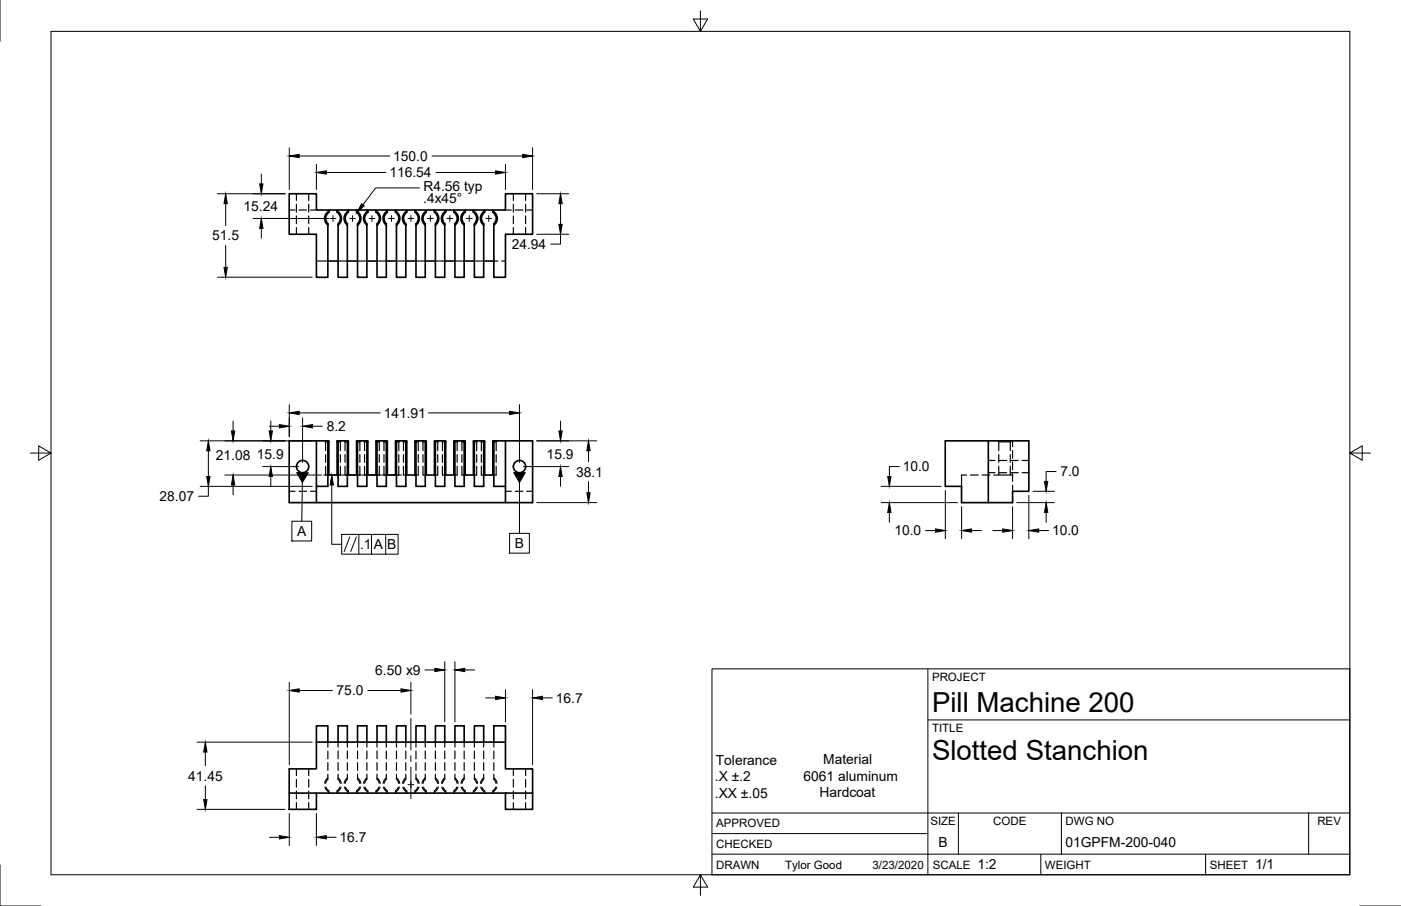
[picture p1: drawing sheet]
<svg xmlns="http://www.w3.org/2000/svg" width="432mm" height="279mm" viewBox="0 0 432 279" stroke-linecap="round" stroke-linejoin="round" font-family="sans-serif">
<!-- layer: Visible -->
<g fill="none" stroke="#000" stroke-width=".51">
<path d="M101.4 65.1v.2a2.52 2.52 0 0 0-.3 3.7M101.4 65.1v-.3h-3.9v-5h-8.4v12.4h8.4v13.3h3.5v-16.5M101.4 64.8h2.5M101.4 65.1a2.59 2.59 0 0 0-.3 4.3M103.9 65.1v-.3h3.5v.3M103.9 65.1v.2a2.48 2.48 0 0 1 .3 3.7M103.9 65.1a2.59 2.59 0 0 1 .3 4.3M104.2 69v16.5h2.9v-16.5M107.4 65.1v.2a2.5 2.5 0 0 0-.3 3.7M107.4 64.8h2.5M107.4 65.1a2.59 2.59 0 0 0-.3 4.3M109.9 65.1a2.59 2.59 0 0 1 .3 4.3"/>
<path d="M109.9 65.1v-.3h3.5v.7M109.9 65.1v.2a2.69 2.69 0 0 1 .3 3.9v.2M113.1 69v16.5h-2.9v-16.1M113.4 64.8h2.5M113.4 65.1a2.59 2.59 0 0 0-.3 4.3M113.4 65.5a2.28 2.28 0 0 0-.3 3.5M115.9 65.1v-.3h3.5v.3M115.9 65.1v.2a2.67 2.67 0 0 1 .3 3.9v.2M115.9 65.1a2.59 2.59 0 0 1 .3 4.3M116.2 69.4v16.1h2.9v-16.1M119.4 65.1v.2a2.71 2.71 0 0 0-.3 3.9v.2M119.4 64.8h2.5"/>
<path d="M119.4 65.1a2.59 2.59 0 0 0-.3 4.3M121.9 65.1a2.59 2.59 0 0 1 .3 4.3M121.9 65.1v.2a2.69 2.69 0 0 1 .3 3.9v.2M121.9 64.8h3.5v.5a2.73 2.73 0 0 0-.3 3.9v.2M121.9 64.8v.3M122.2 69.4v16.1h2.9v-16.1M125.4 64.8h2.5M125.4 65.1a2.59 2.59 0 0 0-.3 4.3M127.9 65.1v.2a2.67 2.67 0 0 1 .3 3.9v.2M127.9 64.8h3.5v.5a2.71 2.71 0 0 0-.3 3.9v.2M127.9 64.8v.3M127.9 65.1a2.59 2.59 0 0 1 .3 4.3"/>
<path d="M128.2 69.4v16.1h2.9v-16.1M131.4 64.8h2.5M131.4 65.1a2.59 2.59 0 0 0-.3 4.3M133.9 65.1a2.59 2.59 0 0 1 .3 4.3M133.9 65.1v.2a2.69 2.69 0 0 1 .3 3.9v.2M133.9 64.8h3.5v.5a2.73 2.73 0 0 0-.3 3.9v.2M133.9 64.8v.3M134.2 69.4v16.1h2.9v-16.1M137.4 64.8h2.5M137.4 65.1a2.59 2.59 0 0 0-.3 4.3M139.9 65.1v.2a2.67 2.67 0 0 1 .3 3.9v.2M139.9 64.8h3.5v.5a2.71 2.71 0 0 0-.3 3.9v.2"/>
<path d="M139.9 64.8v.3M139.9 65.1a2.59 2.59 0 0 1 .3 4.3M140.2 69.4v16.1h2.9v-16.1M143.4 64.8h2.5M143.4 65.1a2.59 2.59 0 0 0-.3 4.3M145.9 65.5a2.28 2.28 0 0 1 .3 3.5M145.9 65.1a2.59 2.59 0 0 1 .3 4.3M145.9 64.8v.7M145.9 64.8h3.5v.5a2.73 2.73 0 0 0-.3 3.9v.2M146.2 69v16.5h2.9v-16.1M149.4 64.8h2.5M149.4 65.1a2.59 2.59 0 0 0-.3 4.3"/>
<path d="M151.9 65.5v-.7h3.9v-5h8.3v12.4h-8.3v13.3h-3.6v-16.5M151.9 65.5a2.28 2.28 0 0 1 .3 3.5M151.9 65.1a2.59 2.59 0 0 1 .3 4.3M101 80.5h3.2M107.1 80.5h3.1M113.1 80.5h3.1M119.1 80.5h3.1M125.1 80.5h3.1M131.1 80.5h3.1M137.1 80.5h3.1M143.1 80.5h3.1M149.1 80.5h3.1"/>
<path d="M97.5 136v14h3.5v-14M101 136h.4v.3M101 136h-11.9v19h8.4M101 136.3h.4M101.4 136.3v10.2M103.9 136.3v10.2M104.2 136v14h2.9v-14M107.1 136h.3v.3M107.1 136h-3.2v.3h.3M107.1 136.3h.3M107.4 136.3v10.2M109.9 136.3v10.2"/>
<path d="M110.2 136v14h2.9v-14M113.1 136h.3v.3M113.1 136h-3.2v.3h.3M113.1 136.3h.3M113.4 136.3v10.2M115.9 136.3v10.2M116.2 136v14h2.9v-14M119.1 136h.3v.3M119.1 136h-3.2v.3h.3M119.1 136.3h.3M119.4 136.3v10.2M121.9 136.3v10.2"/>
<path d="M122.2 136h-.3v.3h.3M122.2 136h3.2v.3M122.2 136v14h2.9v-14M125.1 136.3h.3M125.4 136.3v10.2M127.9 136.3v10.2M128.2 136h-.3v.3h.3M128.2 136h3.2v.3M128.2 136v14h2.9v-14M131.1 136.3h.3v10.2M133.9 136.3v10.2M134.2 136h-.3v.3h.3"/>
<path d="M134.2 136h3.2v.3M134.2 136v14h2.9v-14M137.1 136.3h.3M137.4 136.3v10.2M139.9 136.3v10.2M140.2 136h-.3v.3h.3M140.2 136h3.2v.3M140.2 136v14h2.9v-14M143.1 136.3h.3M143.4 136.3v10.2M145.9 136.3v10.2M146.2 136h-.3v.3h.3"/>
<path d="M146.2 136h3.2v.3M146.2 136v14h2.9v-14M149.1 136.3h.3M149.4 136.3v10.2M151.9 136.3v10.2M152.2 136h-.3v.3h.3M155.8 136v14M291.3 136h25.8v15.5h-5v3.5h-15.7v-5h-5.1zM304.6 136v19M97.5 150v5h58.3v-5M101 146.5h3.2M107.1 146.5h3.1"/>
<path d="M113.1 146.5h3.1M119.1 146.5h3.1M125.1 146.5h3.1M131.1 146.5h3.1M137.1 146.5h3.1M143.1 146.5h3.1M149.1 146.5h3.1M155.8 150h-3.6v-14h11.9v19h-8.3M97.5 228.9v-5.1h3.5v5.1M97.5 228.9v8.2h-8.4v7.5M97.5 228.9h58.3M104.2 228.9v-5.1h2.9v5.1"/>
<path d="M110.2 228.9v-5.1h2.9v5.1M116.2 228.9v-5.1h2.9v5.1M122.2 228.9v-5.1h2.9v5.1M128.2 228.9v-5.1h2.9v5.1M134.2 228.9v-5.1h2.9v5.1M140.2 228.9v-5.1h2.9v5.1M146.2 228.9v-5.1h2.9v5.1M152.2 228.9v-5.1h3.6v5.1M155.8 228.9v8.2h8.3v7.5M89.1 244.6h8.4v5h-8.4zM97.5 244.6h58.3M155.8 244.6h8.3v5h-8.3z"/>
<circle cx="93.3" cy="143.9" r="1.89"/>
<circle cx="160.1" cy="143.9" r="1.89"/>
</g>
<!-- layer: Hidden -->
<g fill="none" stroke="#000" stroke-width=".36">
<path d="M91.4 59.8v2M95.1 59.8v2M158.2 59.8v2M162 59.8v2M89.1 64.8h1.8M91.4 63v2.4M91.4 66.6v2.4M91.4 70.2v2M92.1 64.8h2.4M95.1 63v2.4M95.1 66.6v2.4M95.1 70.2v2"/>
<path d="M95.7 64.8h1.8M155.8 64.8h1.8M158.2 63v2.4M158.2 66.6v2.4M158.2 70.2v2M158.8 64.8h2.4M162 63v2.4M162 66.6v2.4M162 70.2v2M162.3 64.8h1.8M97.5 80.5h3.5M104.2 80.5h2.9"/>
<path d="M110.2 80.5h2.9M116.2 80.5h2.9M122.2 80.5h2.9M128.2 80.5h2.9M134.2 80.5h2.9M140.2 80.5h2.9M146.2 80.5h2.9M152.2 80.5h1.2M154.6 80.5h1.2M100 136l.4 .3M100.4 136.3h.6M100.4 136.3v2.7"/>
<path d="M104.2 136.3h.7M104.9 136.3v2.7M105.2 136l-.3 .3M106 136l.3 .3M106.3 136.3h.8M106.3 136.3v2.7M110.2 136.3h.7M110.9 136.3v2.7M111.2 136l-.3 .3M112 136l.4 .3M112.4 136.3h.7M112.4 136.3v2.7"/>
<path d="M116.2 136.3h.7M116.9 136.3v2.7M117.2 136l-.3 .3M118 136l.3 .3M118.3 136.3h.8M118.3 136.3v2.7M122.2 136.3h.7M122.9 136.3v2.7M123.2 136l-.3 .3M124 136l.4 .3M124.4 136.3h.7M124.4 136.3v2.7"/>
<path d="M128.2 136.3h.7M128.9 136.3v2.7M129.2 136l-.3 .3M130 136l.4 .3M130.4 136.3h.7M130.4 136.3v2.7M134.2 136.3h.7M134.9 136.3v2.7M135.2 136l-.3 .3M136 136l.4 .3M136.4 136.3h.7M136.4 136.3v2.7"/>
<path d="M140.2 136.3h.7M140.9 136.3v2.7M141.2 136l-.3 .3M142 136l.4 .3M142.4 136.3h.7M142.4 136.3v2.7M146.2 136.3h.7M146.9 136.3v2.7M147.2 136l-.3 .3M148 136l.4 .3M148.4 136.3h.7M148.4 136.3v2.7"/>
<path d="M152.2 136.3h.7M152.9 136.3v2.7M153.2 136l-.3 .3M307.4 136l.4 .3M307.8 136.3v2.7M311.4 136.3v2.7M311.7 136l-.3 .3h-3.6M312.1 136v1.7M312.1 138.9v2.4M89.1 151.5h1.8M92.1 151.5h2.4M95.7 151.5h1.8"/>
<path d="M100.4 143.8v2.7h.6M100.4 140.2v2.4M104.9 143.8v2.7h-.7M104.9 140.2v2.4M106.3 143.8v2.7h.8M106.3 140.2v2.4M110.9 143.8v2.7h-.7M110.9 140.2v2.4M112.4 143.8v2.7h.7M112.4 140.2v2.4M116.9 143.8v2.7h-.7M116.9 140.2v2.4"/>
<path d="M118.3 143.8v2.7h.8M118.3 140.2v2.4M122.9 143.8v2.7h-.7M122.9 140.2v2.4M124.4 143.8v2.7h.7M124.4 140.2v2.4M128.9 143.8v2.7h-.7M128.9 140.2v2.4M130.4 143.8v2.7h.7M130.4 140.2v2.4M134.9 143.8v2.7h-.7M134.9 140.2v2.4"/>
<path d="M136.4 143.8v2.7h.7M136.4 140.2v2.4M140.9 143.8v2.7h-.7M140.9 140.2v2.4M142.4 143.8v2.7h.7M142.4 140.2v2.4M146.9 143.8v2.7h-.7M146.9 140.2v2.4M148.4 143.8v2.7h.7M148.4 140.2v2.4M152.9 143.8v2.7h-.7M152.9 140.2v2.4"/>
<path d="M155.8 151.5h1.8M158.8 151.5h2.4M162.3 151.5h1.8M297.9 146.5h-1.5v3.5M299.1 146.5h2.4M302.7 146.5h2.4M304.6 142h2.1M304.6 145.8h2.1M307.8 143.8v2.7h-1.5M307.8 146.5h4.3M307.8 140.2v2.4M307.9 142h2.4"/>
<path d="M307.9 145.8h2.4M311.4 140.2v2.4M311.4 143.8v2.7M311.4 142h2.4M311.4 145.8h2.4M312.1 142.5v2.4M312.1 146.1v2.4M312.1 149.6v2.4M312.1 153.2v1.8M315 142h2.1M315 145.8h2.1M91.4 237.1v2.1"/>
<path d="M95.1 237.1v2.1M101 239.9l-.5 .6-.4 1.1M101 238.8v1.5l-.6 1.3M101 228.9v1.5M101 231.6v2.4M101 235.2v2.4M104.2 239.9l.6 .6 .4 1.1M104.2 238.8v1.5l.7 1.3M104.2 228.9v1.5M104.2 231.6v2.4M104.2 235.2v2.4M107.1 239.9l-.6 .6-.4 1.1"/>
<path d="M107.1 238.8v1.5l-.7 1.3M107.1 228.9v1.5M107.1 231.6v2.4M107.1 235.2v2.4M110.2 239.9l.6 .6 .4 1.1M110.2 238.8v1.5l.7 1.3M110.2 228.9v1.5M110.2 231.6v2.4M110.2 235.2v2.4M113.1 239.9l-.6 .6-.4 1.1M113.1 238.8v1.5l-.7 1.3M113.1 228.9v1.5"/>
<path d="M113.1 231.6v2.4M113.1 235.2v2.4M116.2 239.9l.6 .6 .4 1.1M116.2 238.8v1.5l.7 1.3M116.2 228.9v1.5M116.2 231.6v2.4M116.2 235.2v2.4M119.1 239.9l-.6 .6-.4 1.1M119.1 238.8v1.5l-.7 1.3M119.1 228.9v1.5M119.1 231.6v2.4M119.1 235.2v2.4"/>
<path d="M122.2 239.9l.6 .6 .4 1.1M122.2 238.8v1.5l.7 1.3M122.2 228.9v1.5M122.2 231.6v2.4M122.2 235.2v2.4M125.1 239.9l-.6 .6-.4 1.1M125.1 238.8v1.5l-.7 1.3M125.1 228.9v1.5M125.1 231.6v2.4M125.1 235.2v2.4M128.2 239.9l.6 .6 .4 1.1M128.2 238.8v1.5l.7 1.3"/>
<path d="M128.2 228.9v1.5M128.2 231.6v2.4M128.2 235.2v2.4M131.1 239.9l-.6 .6-.4 1.1M131.1 238.8v1.5l-.7 1.3M131.1 228.9v1.5M131.1 231.6v2.4M131.1 235.2v2.4M134.2 239.9l.6 .6 .4 1.1M134.2 238.8v1.5l.7 1.3M134.2 228.9v1.5M134.2 231.6v2.4"/>
<path d="M134.2 235.2v2.4M137.1 239.9l-.6 .6-.4 1.1M137.1 238.8v1.5l-.7 1.3M137.1 228.9v1.5M137.1 231.6v2.4M137.1 235.2v2.4M140.2 239.9l.6 .6 .4 1.1M140.2 238.8v1.5l.7 1.3M140.2 228.9v1.5M140.2 231.6v2.4M140.2 235.2v2.4M143.1 239.9l-.6 .6-.4 1.1"/>
<path d="M143.1 238.8v1.5l-.7 1.3M143.1 228.9v1.5M143.1 231.6v2.4M143.1 235.2v2.4M146.2 239.9l.6 .6 .4 1.1M146.2 238.8v1.5l.7 1.3M146.2 228.9v1.5M146.2 231.6v2.4M146.2 235.2v2.4M149.1 239.9l-.6 .6-.4 1.1M149.1 238.8v1.5l-.7 1.3M149.1 228.9v1.5"/>
<path d="M149.1 231.6v2.4M149.1 235.2v2.4M152.2 239.9l.6 .6 .4 1.1M152.2 238.8v1.5l.7 1.3M152.2 228.9v1.5M152.2 231.6v2.4M152.2 235.2v2.4M158.2 237.1v2.1M162 237.1v2.1M91.4 240.4v2.4M91.4 243.9v2.4M91.4 247.5v2.1"/>
<path d="M95.1 240.4v2.4M95.1 243.9v2.4M95.1 247.5v2.1M100.2 242.7l.5 1 .7 .5M100.5 242.8l.9 1.1v.7M104.8 242.7l-.9 1.2v.7M105.1 242.7l-.5 1-.7 .5M106.2 242.7l.5 1 .7 .5M106.5 242.8l.9 1.1v.7M110.8 242.7l-.9 1.2v.7M111.1 242.7l-.3 .7-.9 .8M112.2 242.7l.2 .7 1 .8"/>
<path d="M112.5 242.8l.9 1.1v.7M116.8 242.7l-.9 1.2v.7M117.1 242.7l-.5 1-.7 .5M118.2 242.7l.5 1 .7 .5M118.5 242.8l.9 1.1v.7M122.8 242.7l-.9 1.2v.7M123.1 242.7l-.3 .7-.9 .8M124.2 242.7l.2 .7 1 .8M124.5 242.8l.9 1.1v.7M128.8 242.7l-.9 1.2v.7M129.1 242.7l-.5 1-.7 .5M130.2 242.7l.5 1 .7 .5"/>
<path d="M130.5 242.8l.9 1.1v.7M134.8 242.7l-.9 1.2v.7M135.1 242.7l-.3 .7-.9 .8M136.2 242.7l.2 .7 1 .8M136.5 242.8l.9 1.1v.7M140.8 242.7l-.9 1.2v.7M141.1 242.7l-.5 1-.7 .5M142.2 242.7l.5 1 .7 .5M142.5 242.8l.9 1.1v.7M146.8 242.7l-.9 1.2v.7M147.1 242.7l-.3 .7-.9 .8M148.2 242.7l.2 .7 1 .8"/>
<path d="M148.5 242.8l.9 1.1v.7M152.8 242.7l-.9 1.2v.7M153.1 242.7l-.5 1-.7 .5M158.2 240.4v2.4M158.2 243.9v2.4M158.2 247.5v2.1M162 240.4v2.4M162 243.9v2.4M162 247.5v2.1"/>
</g>
<!-- layer: Visible -->
<circle cx="155.8" cy="244.6" r=".25" fill="#000"/>
<!-- layer: Border -->
<path d="M0 0v12.7M15.7 9.7h400.3v260.1h-400.3zM215.9 3.3v6.4l-2.2-3.8h4.4l-2.2 3.8M9.4 139.7h6.3l-3.8-2.2v4.4l3.8-2.2M416 139.7l3.8 2.2v-4.4l-3.8 2.2h6.4M0 266.7v12.7h12.7M215.9 269.8l2.2 3.8h-4.4l2.2-3.8v6.3M419.1 279.4h12.7" fill="none" stroke="#000" stroke-width=".31"/>
<!-- layer: Titleblock -->
<path d="M219.4 206.3h196.6v63.5h-196.6zM286 206.3v63.5M286 222h130M219.4 257.1h66.6M219.4 250.7h196.6M295.4 250.7v12.7M327.1 250.7v12.7M403.3 250.7v12.7M219.4 263.4h196.6M320.8 263.4v6.4M371.6 263.4v6.4" fill="none" stroke="#000" stroke-width=".31"/>
<!-- layer: Dimensions -->
<g fill="none" stroke="#000" stroke-width=".31">
<path d="M67 59.8h20.9M80.5 53.7v3M89.2 45.6v12.9M92.2 48.1h27.9M97.5 50.7v7.8M100.6 53.2h18.4M129.3 58h-13.5l-3.9 5.1M133.2 48.1h27.9M134.3 53.2h18.4M155.8 50.7v7.8M164.1 45.6v12.9M165.4 59.8h9.9"/>
<path d="M69.6 62.8v6.8M69.6 75.7v6.7M78 67.4h23.4M80.5 70.4v3.1M165.4 72.2h9.9M172.8 72.2v3.1h-3.1M172.8 62.8v6.4M67 85.5h29.2M61.7 136h34.5M64.2 139v7.9M71.8 129.9v3M83.1 131.4h3"/>
<path d="M83.5 129.9v3M89.2 124.8v9.9M92.2 127.3h25M93.3 128.9v13.7M96.3 131.4h3.1M132 127.3h25.1M160.1 124.8v17.8M165.4 136h18.5M172.8 129.9v3M181.4 139v3.4M61.7 150h34.5M64.2 150v3h-3"/>
<path d="M69.3 146.5h29.8M71.8 149.5v3.1M80.9 143.9h11.1M83.5 146.9v3.1M161.4 143.9h13.9M165.4 155h18.5M172.8 146.9v3.1M181.4 148.5v3.5M271.6 155h23.5M271.6 150h18.5M274.1 158.1v3M277.2 143.9h-3.1v3"/>
<path d="M291.4 151.3v14.9M296.4 156.3v9.9M312.1 156.3v9.9M313.4 155h11.6M317.1 152.8v13.4M318.4 151.5h6.6M322.4 158.1v3M325.5 145.4h-3.1v3.1M285.3 163.6h3M299.4 163.6h3.1M306 163.6h3M320.1 163.6h3.1"/>
<path d="M89.2 210.4v25.5M92.2 212.9h10.2M113.4 212.9h10.2M126.6 210.4v9.9M131 206.6h3M137.1 204.1v18.5M140.2 204.1v18.5M143.3 206.6h3M149.7 215.2h3M155.8 212.7v9.9M164.1 212.7v23.2M167.2 215.2h3"/>
<path d="M60.7 228.9h35.5M63.3 231.9v4.3M60.7 249.6h27.2M63.3 242.3v4.2M83.1 258.2h3M89.2 250.9v9.9M97.5 250.9v9.9M100.6 258.2h3"/>
</g>
<g fill="#000" stroke="#000" stroke-width=".31">
<path d="M80 56.7h1l-.5 3.1zM89.2 48.1l3-.5v1zM97.5 53.2l3.1-.5v1zM152.7 52.7l3.1 .5-3.1 .5zM161.1 47.6l3 .5-3 .5zM69.6 59.8l.5 3h-1.1zM80.5 67.4l.5 3h-1zM111.4 62.8l.9 .6-2.3 2.2zM172.8 59.8l.5 3h-1zM172.3 69.2h1l-.5 3zM69 82.4h1.1l-.5 3.1zM64.2 136l.5 3h-1z"/>
<path d="M71.3 132.9h1l-.5 3.1zM83 132.9h1l-.5 3.1zM86.1 130.9l3.1 .5-3.1 .6zM89.2 127.3l3-.5v1zM93.3 131.4l3-.5v1.1zM157.1 126.8l3 .5-3 .5zM172.3 132.9h1l-.5 3.1zM181.4 136l.5 3h-1zM63.7 146.9h1l-.5 3.1zM71.8 146.5l.5 3h-1zM83.5 143.9l.5 3h-1zM172.8 143.9l.5 3h-1z"/>
<path d="M180.9 152h1l-.5 3zM274.1 155l.5 3.1h-1zM273.6 146.9h1l-.5 3.1zM322.4 155l.5 3.1h-1zM321.9 148.5h1l-.5 3zM288.3 163.1l3.1 .5-3.1 .5zM296.4 163.6l3-.5v1zM309 163.1l3.1 .5-3.1 .5zM317.1 163.6l3-.5v1zM89.2 212.9l3-.5v1zM123.6 212.4l3 .5-3 .5zM134 206.1l3.1 .5-3.1 .5z"/>
<path d="M140.2 206.6l3.1-.5v1zM152.7 214.7l3.1 .5-3.1 .5zM164.1 215.2l3.1-.5v1zM63.3 228.9l.5 3h-1zM62.8 246.5h1l-.5 3.1zM86.1 257.7l3.1 .5-3.1 .5zM97.5 258.2l3.1-.5v1z"/>
</g>
<!-- layer: Center Lines -->
<g fill="none" stroke="#000" stroke-width=".31">
<path d="M101.7 67.4h1.8M102.6 66.5v1.8M107.8 67.4h1.7M108.6 66.5v1.8M113.7 67.4h1.8M114.6 66.5v1.8M119.7 67.4h1.8M120.6 66.5v1.8M125.8 67.4h1.7M126.6 66.5v1.8M131.7 67.4h1.8M132.7 66.5v1.8"/>
<path d="M137.8 67.4h1.7M138.6 66.5v1.8M143.7 67.4h1.8M144.6 66.5v1.8M149.8 67.4h1.7M150.6 66.5v1.8M126.6 221.6v9.6M126.6 233v1.8M126.6 236.6v9.7M125.8 242h1.7"/>
</g>
<!-- layer: Annotations -->
<path d="M93.2 148.8l-.2 11.9M99.7 146.5h24.1M102.3 149.5v18.4h3M160.1 148.8v15.7M90 160.7h6.1v6.1h-6.1zM105.3 164.8h17.4v6.1h-17.4zM107.8 165.6l-1.7 4.5M109.8 165.6l-1.7 4.5M110.6 164.8v6.1M114.5 164.8v6.1M118.9 164.8v6.1M157.1 164.5h6.1v6.1h-6.1z" fill="none" stroke="#000" stroke-width=".31"/>
<path d="M91.5 145.8h3.5l-1.8 3zM102.3 146.5l.5 3h-1.1zM158.3 145.8h3.6l-1.8 3z" fill="#000" stroke="#000" stroke-width=".31"/>
<g font-size="8.5">
<text x="287.3" y="219.5">Pill Machine 200</text>
<text x="287.3" y="234.5">Slotted Stanchion</text>
</g>
<g font-size="4.3">
<text x="121.2" y="49.6">150.0</text>
<text x="120" y="54.7">116.54</text>
<text x="130.5" y="59">R4.56 typ</text>
<text x="75.1" y="65.1">15.24</text>
<text x="130.4" y="62.6">.4x45°</text>
<text x="65.4" y="74.1">51.5</text>
<text x="157.7" y="76.8">24.94</text>
<text x="118.3" y="128.8">141.91</text>
<text x="100.7" y="132.9">8.2</text>
<text x="66.5" y="142">21.08</text>
<text x="79.2" y="141.4">15.9</text>
<text x="168.5" y="141.4">15.9</text>
<text x="177.5" y="147">38.1</text>
<text x="278.2" y="145.4">10.0</text>
<text x="326.8" y="146.9">7.0</text>
<text x="49.2" y="154.5">28.07</text>
<text x="91.6" y="165.3">A</text>
<text x="275.7" y="165.1">10.0</text>
<text x="324.3" y="165.1">10.0</text>
<text x="111" y="169.4">.1</text>
<text x="115.3" y="169.4">A</text>
<text x="119.3" y="169.4">B</text>
<text x="158.6" y="169.1">B</text>
<text x="115.7" y="208.1">6.50 x9</text>
<text x="103.8" y="214.4">75.0</text>
<text x="171.3" y="216.7">16.7</text>
<text x="220.6" y="235.9">Tolerance</text>
<text x="253.7" y="235.7">Material</text>
<text x="58" y="240.7">41.45</text>
<text x="220.3" y="241">.X ±.2</text>
<text x="247.6" y="240.8">6061 aluminum</text>
<text x="252.6" y="245.9">Hardcoat</text>
<text x="220.3" y="246.1">.XX ±.05</text>
<text x="104.7" y="259.7">16.7</text>
<text x="289.3" y="261.2">B</text>
<text x="328.4" y="261.2">01GPFM-200-040</text>
<text x="301.2" y="268.1">1:2</text>
<text x="386.8" y="268.1">1/1</text>
</g>
<g font-size="3.5">
<text x="287.3" y="210.1">PROJECT</text>
<text x="287.3" y="225.8">TITLE</text>
<text x="220.7" y="255.2">APPROVED</text>
<text x="286.7" y="254.5">SIZE</text>
<text x="306.1" y="254.5">CODE</text>
<text x="328.4" y="254.5">DWG NO</text>
<text x="406" y="254.5">REV</text>
<text x="220.7" y="261.5">CHECKED</text>
<text x="220.7" y="267.9">DRAWN</text>
<text x="242" y="267.9">Tylor Good</text>
<text x="268.9" y="267.9">3/23/2020</text>
<text x="287.5" y="267.9">SCALE</text>
<text x="322.1" y="267.9">WEIGHT</text>
<text x="372.9" y="267.9">SHEET</text>
</g>
</svg>
